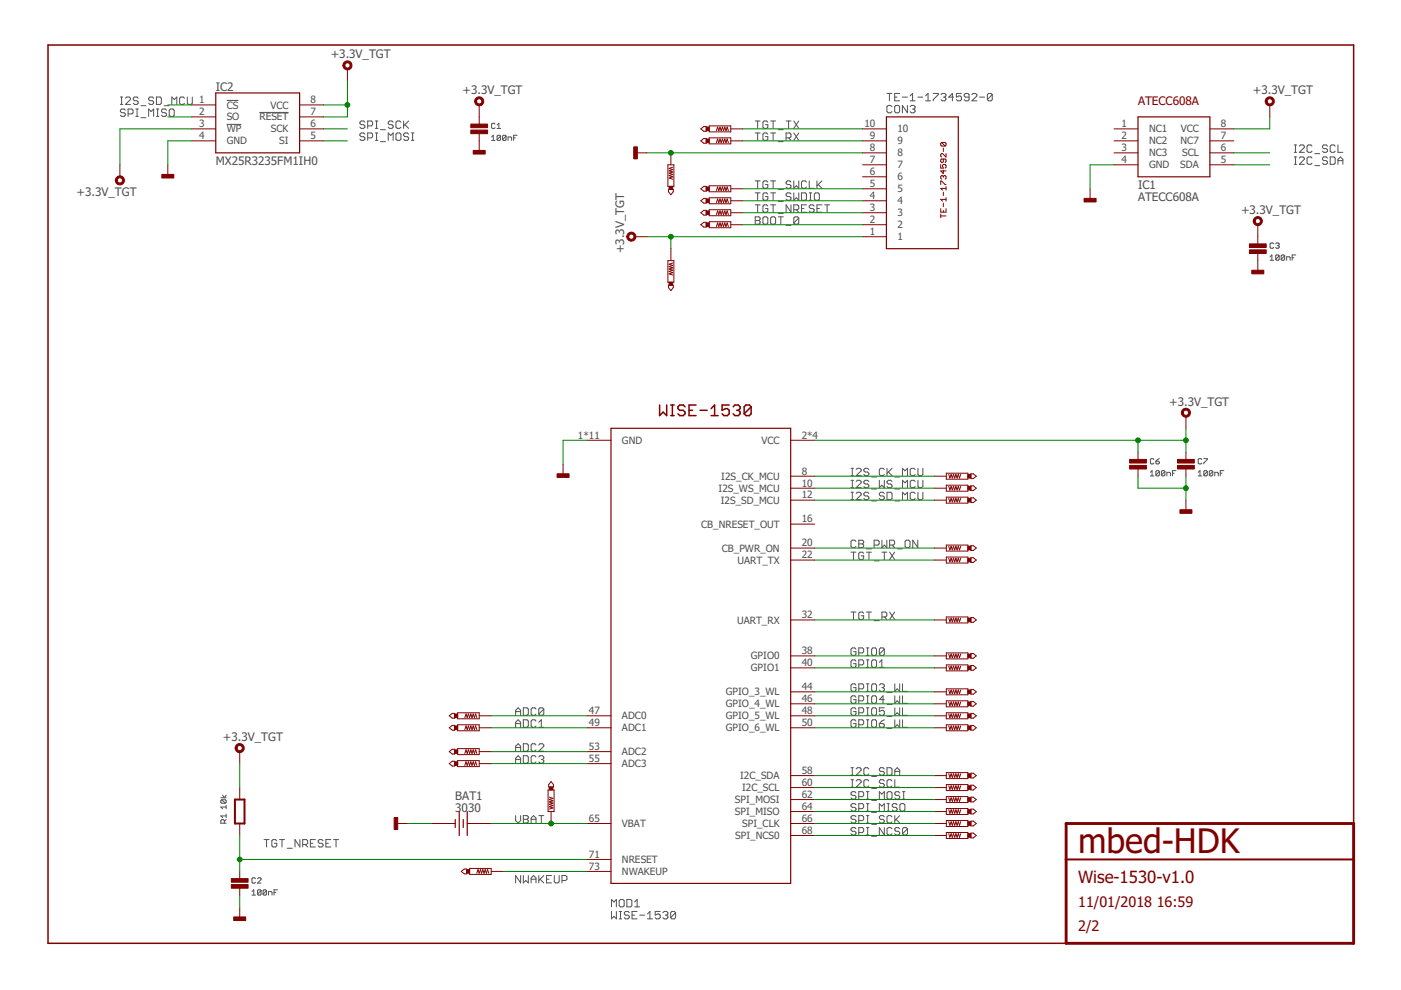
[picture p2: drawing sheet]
<svg xmlns="http://www.w3.org/2000/svg" width="297mm" height="210mm" viewBox="0 0 297 210" stroke-linecap="round" stroke-linejoin="round" font-family="sans-serif">
<g fill="none" stroke="#505050" stroke-width=".21">
<path d="M188 19.8h1.1M188.6 19.8v1.6M190.7 19.8h-1v1.6h1M197.9 19.8h1v.3l-1 1v.3M203.8 19.8h-1v.8l.8-.3 .2 .3v.5l-.2 .3h-.5l-.3-.3M25.5 22.1h.5M25.5 20.6h.5M25.8 20.6v1.5M26.6 23.4l-.3-.3h-.5l-.3 .3v.2l.3 .3h.5l.3 .3v.2l-.3 .3h-.5l-.3-.3M26.6 20.8l.3-.2h.5l.3 .2v.3l-1.1 1h1.1M27.2 24.2h.7l.3-.3v-.5l-.3-.3h-.7v1.6M28.8 23.1h.5"/>
<path d="M28.8 24.7h.5M29.1 23.1v1.6M29.3 20.8l-.3-.2h-.5l-.2 .2v.3l.2 .3h.5l.3 .2v.3l-.3 .2h-.5l-.2-.2M29.9 25h1M29.9 22.4h1M31.5 24.7v-1.6l.5 .5 .6-.5v1.6M32.6 20.8l-.3-.2h-.5l-.3 .2v.3l.3 .3h.5l.3 .2v.3l-.3 .2h-.5l-.3-.2M33.2 23.1h.5M33.2 24.7h.5M33.2 20.6h.8l.2 .2v1.1l-.2 .2h-.8zM33.4 23.1v1.6M34.8 22.4h1.1"/>
<path d="M35.3 23.4l-.3-.3h-.5l-.3 .3v.2l.3 .3h.5l.3 .3v.2l-.3 .3h-.5l-.3-.3M35.9 23.4l.3-.3h.5l.2 .3v1l-.2 .3h-.5l-.3-.3zM36.4 22.1v-1.5l.6 .5 .5-.5v1.5M39.1 20.8l-.2-.2h-.6l-.2 .2v1.1l.2 .2h.6l.2-.2M39.7 20.6v1.3l.3 .2h.5l.3-.2v-1.3M48.1 21.3h2.4M48.1 26.4h3.1M55 23.8h6.2M77.4 25.9l-.3-.2h-.5l-.3 .2v.3l.3 .2h.5l.3 .3v.3l-.3 .2h-.5l-.3-.2M77.4 28.4l-.3-.2h-.5l-.3 .2v.3l.3 .3h.5l.3 .2v.3l-.3 .3h-.5l-.3-.3M78 29.2h.7l.3-.2v-.6l-.3-.2h-.7v1.6M78 26.7h.7l.3-.3v-.5l-.3-.2h-.7v1.5"/>
<path d="M79.6 27.2h.5M79.6 28.2h.5M79.6 29.8h.5M79.6 25.7h.5M79.8 25.7v1.5M79.8 28.2v1.6M80.7 30h1M80.7 27.5h1M82.3 29.8v-1.6l.5 .5 .6-.5v1.6M83.4 25.9l-.3-.2h-.5l-.3 .2v.3l.3 .2h.5l.3 .3v.3l-.3 .2h-.5l-.3-.2M83.9 28.4l.3-.2h.5l.3 .2v1.1l-.3 .3h-.5l-.3-.3zM85 25.9l-.3-.2h-.5l-.3 .2v1.1l.3 .2h.5l.3-.2"/>
<path d="M85.6 25.7v1.5M85.9 26.4l.7 .8M86.6 28.4l-.2-.2h-.5l-.3 .2v.3l.3 .3h.5l.2 .2v.3l-.2 .3h-.5l-.3-.3M86.6 25.7l-1 1M87.2 28.2h.6M87.2 29.8h.6M87.5 28.2v1.6M104.2 29l.4-.3v1.1M104.2 29.8h.8M105 26.3l-.2-.2-.6 .2v.8l.2 .1 .6-.1M105.4 27.2h.7M105.4 26.5l.4-.4v1.1"/>
<path d="M106.1 28.9v.7l-.2 .2-.5-.2M106.1 28.9l-.2-.2-.5 .2v.7M106.1 28.9l-.7 .7M107.3 28.9v.7l-.2 .2h-.4l-.1-.2M107.3 28.9l-.2-.2h-.4l-.1 .2v.7M107.3 28.9l-.7 .7M107.7 29.8v-.8h.6l.2 .2v.6M108.9 29.2h.4M109.6 28.7h-.7v1.1M160.1 28.2h1.1M160.1 25.7h1.1M160.1 38.4h1.1"/>
<path d="M160.6 25.7v1.5M160.6 28.2v1.6M160.6 38.4v1.5M162.8 25.9l-.3-.2h-.5l-.2 .2v1.1l.2 .2h.5l.3-.2v-.6h-.5M162.8 28.4l-.3-.2h-.5l-.2 .2v1.1l.2 .3h.5l.3-.3v-.5h-.5M162.8 38.6l-.3-.2h-.5l-.2 .2v1.1l.2 .2h.5l.3-.2v-.6h-.5M163.4 28.2h1M163.4 25.7h1M163.4 38.4h1M163.9 25.7v1.5M163.9 28.2v1.6M163.9 38.4v1.5"/>
<path d="M165 30h1.1M165 27.5h1.1M166.7 29.2h.7l.3-.2v-.6l-.3-.2h-.7v1.6M166.7 25.7h1M167.2 29.2l.5 .6M167.2 25.7v1.5M167.7 38.6l-.3-.2h-.5l-.2 .2v.3l.2 .2h.5l.3 .3v.3l-.3 .2h-.5l-.2-.2M168.3 28.2l1.1 1.6M168.3 25.7l1.1 1.5M168.3 38.4v1.5l.5-.5 .6 .5v-1.5M169.4 28.2l-1.1 1.6M169.4 25.7l-1.1 1.5"/>
<path d="M171 38.6l-.3-.2h-.5l-.3 .2v1.1l.3 .2h.5l.3-.2M171.6 38.4v1.5h1M173.2 38.4v1.5M173.5 39.1l.8 .8M174.3 38.4l-1.1 1M189.1 22.6l-.3-.2h-.5l-.3 .2v1.1l.3 .2h.5l.3-.2M189.7 20.6h.5M189.9 22.4h.6l.2 .2v1.1l-.2 .2h-.6l-.2-.2v-1.1zM191.3 20.6h1.1M192.4 22.4v1.5l-1.1-1.5v1.5M193 22.6l.2-.2h.5l.3 .2v.3l-.3 .2M193 21.4h1"/>
<path d="M193 20.3l.5-.5v1.6M193.5 23.1h.2M193.7 23.1l.3 .3v.3l-.3 .2h-.5l-.2-.2M194.6 20.6h1M196.2 21.4h1.1M196.2 20.3l.6-.5v1.6M199.5 20.1l.3-.3h.5l.3 .3v.2l-.3 .3M200 20.6h.3M200.3 20.6l.3 .2v.3l-.3 .3h-.5l-.3-.3M202.2 20.6h-1.1l.8-.8v1.6M205.5 20.6h-.8l-.3-.3v-.2l.3-.3h.5l.3 .3v1l-.3 .3h-.5l-.3-.3M206.1 20.1l.2-.3h.5l.3 .3v.2l-1 1.1h1"/>
<path d="M207.7 20.6h1M210.4 20.1l-.3-.3h-.5l-.3 .3v1M210.4 20.1v1l-.3 .3h-.5l-.3-.3M210.4 20.1l-1.1 1M274.4 32.3h.5M274.4 30.7h.5M274.4 34.8h.5M274.4 33.3h.5M274.7 30.7v1.6M274.7 33.3v1.5M275.5 31l.2-.3h.6l.2 .3v.3l-1 1h1M275.5 33.5l.2-.2h.6l.2 .2v.3l-1 1h1"/>
<path d="M278.2 31l-.3-.3h-.5l-.3 .3v1l.3 .3h.5l.3-.3M278.2 33.5l-.3-.2h-.5l-.3 .2v1.1l.3 .2h.5l.3-.2M278.8 32.6h1M278.8 35.1h1M281.5 31l-.3-.3h-.6l-.2 .3v.3l.2 .2h.6l.3 .3v.2l-.3 .3h-.6l-.2-.3M281.5 33.5l-.3-.2h-.6l-.2 .2v.3l.2 .3h.6l.3 .2v.3l-.3 .2h-.6l-.2-.2M282 33.3h.8l.3 .2v1.1l-.3 .2h-.8zM283.1 31l-.3-.3h-.5l-.3 .3v1l.3 .3h.5l.3-.3M283.7 30.7v1.6h1M283.7 34.8v-1l.5-.5 .5 .5v1M283.7 34.1h1M160.1 40.9h1.1"/>
<path d="M160.1 43.4h1.1M160.1 46h.8l.3 .2v.3l-.3 .3 .3 .2v.3l-.3 .2h-.8zM160.1 46.8h.8M160.6 40.9v1.6M160.6 43.4v1.6M162 46h.5l.3 .2v1.1l-.3 .2h-.5l-.2-.2v-1.1zM162.8 41.1l-.3-.2h-.5l-.2 .2v1.1l.2 .3h.5l.3-.3v-.5h-.5M162.8 43.7l-.3-.3h-.5l-.2 .3v1l.2 .3h.5l.3-.3v-.5h-.5M163.4 40.9h1M163.4 43.4h1M163.4 46.2l.3-.2h.5l.2 .2v1.1l-.2 .2h-.5l-.3-.2zM163.9 40.9v1.6"/>
<path d="M163.9 43.4v1.6M165 40.2h1.1M165 42.7h1.1M165 45.3h1.1M165 46h1.1M165.5 46v1.5M166.7 47.8h1M167.7 41.1l-.3-.2h-.5l-.2 .2v.3l.2 .3h.5l.3 .2v.3l-.3 .3h-.5l-.2-.3M167.7 43.4v1.6l-1-1.6v1.6M168.3 40.9v1.6l.5-.6 .6 .6v-1.6M168.3 44.5h.8l.3-.3v-.5l-.3-.3h-.8v1.6M168.8 44.5l.6 .5"/>
<path d="M169.4 46.2l-.3-.2h-.5l-.3 .2v1.1M169.4 46.2v1.1l-.3 .2h-.5l-.3-.2M169.4 46.2l-1.1 1.1M169.9 40.9h.8l.3 .2v1.1l-.3 .3h-.8zM169.9 44.2h.6M171 43.4h-1.1v1.6h1.1M171.6 40.9h.5M171.6 42.5h.5M171.8 40.9v1.6M172.6 43.7l-.2-.3h-.6l-.2 .3v.2l.2 .3h.6l.2 .3v.2l-.2 .3h-.6l-.2-.3M172.7 41.1l.2-.2h.6l.2 .2v1.1l-.2 .3h-.6l-.2-.3zM173.2 44.2h.5"/>
<path d="M174.3 43.4h-1.1v1.6h1.1M174.8 43.4h1.1M175.4 43.4v1.6M269.3 54.4l.4-.3v1.1M269.3 55.2h.7M270 51.7l-.1-.2h-.4l-.2 .2v.8l.2 .1h.4l.1-.1M270.5 51.7l.1-.2h.4l.2 .2-.2 .4M270.8 52.1h.2M271 52.1l.2 .2-.2 .3h-.4l-.1-.1M271.2 54.3v.7l-.2 .2h-.4l-.1-.2M271.2 54.3l-.2-.2h-.4l-.1 .2v.7M271.2 54.3l-.7 .7"/>
<path d="M272.4 54.3v.7l-.2 .2h-.4l-.2-.2M272.4 54.3l-.2-.2h-.4l-.2 .2v.7M272.4 54.3l-.8 .7M272.8 55.2v-.8h.5l.2 .2v.6M274 54.6h.3M274.7 54.1h-.7v1.1M180.4 99.3h.6M180.7 99.3v1.6M181.5 99.5l.3-.2h.5l.3 .2v.3l-1.1 1.1h1.1M184.2 99.5l-.3-.2h-.5l-.2 .2v.3l.2 .3h.5l.3 .3v.2l-.3 .3h-.5l-.2-.3M187.5 99.5l-.3-.2h-.5l-.3 .2v1.1l.3 .3h.5l.3-.3M188.1 99.3v1.6"/>
<path d="M189.1 99.3l-1 1.1M194 99.5l-.2-.2h-.5l-.3 .2v1.1l.3 .3h.5l.2-.3M194.6 99.3v1.3l.3 .3h.5l.3-.3v-1.3M244.6 97.4l-.1-.2h-.4l-.2 .2v.8l.2 .2h.4l.1-.2M245.1 97.8h.5l.2 .4-.2 .2h-.3l-.2-.2zM245.8 100v.7l-.2 .2h-.3l-.2-.2M245.8 100l-.2-.2h-.3l-.2 .2v.7M245.8 100l-.7 .7M245.8 97.2l-.7 .6M247 100v.7l-.2 .2h-.4l-.2-.2M247 100l-.2-.2h-.4l-.2 .2v.7M247 100l-.8 .7"/>
<path d="M249.3 99.8h-.7v1.1M254.8 97.4l-.2-.2h-.4l-.2 .2v.8l.2 .2h.4l.2-.2M255.2 97.2h.8l-.8 1.2M256 100v.7l-.2 .2h-.4l-.2-.2M256 100l-.2-.2h-.4l-.2 .2v.7M256 100l-.8 .7M257.1 100v.7l-.2 .2h-.3l-.2-.2M257.1 100l-.2-.2h-.3l-.2 .2v.7M257.1 100l-.7 .7M259.5 99.8h-.8v1.1M180.4 117.1h1.1M180.4 105.9h.6"/>
<path d="M180.4 104.4h.6M180.4 103.4h.6M180.4 101.8h.6M180.4 100.9h.6M180.7 101.8v1.6M180.7 104.4v1.5M181 117.1v1.5M181.5 114.8l-.3-.3h-.5l-.3 .3v1l.3 .3h.5l.3-.3M181.5 102.1l.3-.3h.5l.3 .3v.3l-1.1 1h1.1M181.5 104.6l.3-.2h.5l.3 .2v.3l-1.1 1h1.1M182.1 114.5h.8l.2 .3v.3l-.2 .2 .2 .3v.2l-.2 .3h-.8zM182.1 115.3h.8"/>
<path d="M183.1 117.3l-.2-.2h-.6l-.2 .2v1.1l.2 .2h.6l.2-.2v-.5h-.5M183.7 117.1h1.1M183.7 116.4h1.1M184.2 102.1l-.3-.3h-.5l-.2 .3v.3l.2 .2h.5l.3 .3v.2l-.3 .3h-.5l-.2-.3M184.2 104.6l-.3-.2h-.5l-.2 .2v.3l.2 .3h.5l.3 .2v.3l-.3 .2h-.5l-.2-.2M184.2 117.1v1.5M184.8 106.2h1M184.8 103.7h1M184.8 101.1h1M185.3 115.6h.8l.3-.3v-.5l-.3-.3h-.8v1.6M185.3 118.9h1.1M186.4 101.8v1.6l.6-.5 .5 .5v-1.6"/>
<path d="M187 114.5v1.6l.5-.5 .5 .5v-1.6M187 117.1h1M187.5 104.6l-.3-.2h-.5l-.3 .2v.3l.3 .3h.5l.3 .2v.3l-.3 .2h-.5l-.3-.2M187.5 117.1v1.5M188.1 104.4h.7l.3 .2v1.1l-.3 .2h-.7zM188.3 100.1l.8 .8M188.6 115.6h.8l.3-.3v-.5l-.3-.3h-.8v1.6M188.6 117.1l1.1 1.5M189.1 102.1l-.3-.3h-.5l-.2 .3v.3l.2 .2h.5l.3 .3v.2l-.3 .3h-.5l-.2-.3M189.1 115.6l.6 .5M189.7 117.1l-1.1 1.5M189.7 106.2h1.1"/>
<path d="M189.7 103.7h1.1M189.7 101.1h1.1M190.2 116.4h1.1M191.3 100.9v-1.6l.6 .5 .5-.5v1.6M191.3 103.4v-1.6l.6 .6 .5-.6v1.6M191.3 105.9v-1.5l.6 .5 .5-.5v1.5M192.2 114.5h.5l.2 .3v1l-.2 .3h-.5l-.3-.3v-1zM194 104.6l-.2-.2h-.5l-.3 .2v1.1l.3 .2h.5l.2-.2M194 102.1l-.2-.3h-.5l-.3 .3v1l.3 .3h.5l.2-.3M194.6 114.5v1.6l-1.1-1.6v1.6M194.6 104.4v1.3l.3 .2h.5l.3-.2v-1.3M194.6 101.8v1.3l.3 .3h.5l.3-.3v-1.3"/>
<path d="M243.9 100.1l.4-.3v1.1M243.9 100.9h.7M247.4 100.9v-.8h.6l.2 .2v.6M248.6 100.3h.3M254 100.9h.8M254 100.1l.4-.3v1.1M257.6 100.9v-.8h.5l.2 .2v.6M258.7 100.3h.4M180.4 129.8h1.1M181 129.8v1.5M181.5 137.6l-.3-.2h-.5l-.3 .2v1.1l.3 .3h.5l.3-.3v-.5h-.5M182.1 138.4h.8l.2-.2v-.6l-.2-.2h-.8v1.6"/>
<path d="M183.1 130l-.2-.2h-.6l-.2 .2v1.1l.2 .2h.6l.2-.2v-.5h-.5M183.7 129.8h1.1M183.7 137.4h.5M183.7 139h.5M183.7 139.9h.5M184 137.4v1.6M184 139.9v1.6M184.2 129.8v1.5M185.1 139.9h.5l.2 .3v1l-.2 .3h-.5l-.3-.3v-1zM185.1 137.4h.5l.2 .2v1.1l-.2 .3h-.5l-.3-.3v-1.1zM185.3 131.6h1.1M187 130.8h.8l.2-.2v-.6l-.2-.2h-.8v1.5"/>
<path d="M187.5 137.6l-.3-.2h-.5l-.3 .2v1.1M187.5 137.6v1.1l-.3 .3h-.5l-.3-.3M187.5 130.8l.5 .5M187.5 137.6l-1.1 1.1M188.6 129.8l1.1 1.5M189.7 129.8l-1.1 1.5M109.3 151.7v-1.1l.6-.5 .5 .5v1.1M109.3 154.2v-1.1l.6-.5 .5 .5v1.1M109.3 159.3v-1.1l.6-.5 .5 .5v1.1M109.3 150.9h1.1M109.3 153.4h1.1M109.3 158.5h1.1"/>
<path d="M111 150.1h.7l.3 .2v1.1l-.3 .3h-.7zM111 152.6h.7l.3 .3v1l-.3 .3h-.7zM111 157.7h.7l.3 .3v1l-.3 .3h-.7zM113.6 150.3l-.2-.2h-.5l-.3 .2v1.1l.3 .3h.5l.2-.3M113.6 152.9l-.2-.3h-.5l-.3 .3v1l.3 .3h.5l.2-.3M113.6 158l-.2-.3h-.5l-.3 .3v1l.3 .3h.5l.2-.3M114.2 158l.3-.3h.5l.3 .3v.2l-1.1 1.1h1.1M114.2 154.2h1.1M114.2 153.1l.6-.5v1.6M115.3 150.3v1.1l-.3 .3h-.5l-.3-.3M115.3 150.3l-.3-.2h-.5l-.3 .2v1.1M115.3 150.3l-1.1 1.1"/>
<path d="M181.5 150.3l-.3-.2h-.5l-.3 .2v1.1l.3 .3h.5l.3-.3v-.5h-.5M181.5 152.9l-.3-.3h-.5l-.3 .3v1l.3 .3h.5l.3-.3v-.5h-.5M181.5 140.2l-.3-.3h-.5l-.3 .3v1l.3 .3h.5l.3-.3v-.5h-.5M181.5 145.3l-.3-.3h-.5l-.3 .3v1l.3 .3h.5l.3-.3v-.5h-.5M181.5 147.8l-.3-.3h-.5l-.3 .3v1l.3 .3h.5l.3-.3v-.5h-.5M182.1 141h.8l.2-.3v-.5l-.2-.3h-.8v1.6M182.1 146h.8l.2-.2v-.5l-.2-.3h-.8v1.6M182.1 148.6h.8l.2-.3v-.5l-.2-.3h-.8v1.6M182.1 151.1h.8l.2-.2v-.6l-.2-.2h-.8v1.6M182.1 153.7h.8l.2-.3v-.5l-.2-.3h-.8v1.6M183.7 151.7h.5M183.7 150.1h.5"/>
<path d="M183.7 154.2h.5M183.7 152.6h.5M183.7 141.5h.5M183.7 145h.5M183.7 146.6h.5M183.7 147.5h.5M183.7 149.1h.5M184 145v1.6M184 147.5v1.6M184 150.1v1.6M184 152.6v1.6M185.1 150.1h.5l.2 .2v1.1l-.2 .3h-.5l-.3-.3v-1.1z"/>
<path d="M185.1 152.6h.5l.2 .3v1l-.2 .3h-.5l-.3-.3v-1zM185.1 145h.5l.2 .3v1l-.2 .3h-.5l-.3-.3v-1zM185.1 147.5h.5l.2 .3v1l-.2 .3h-.5l-.3-.3v-1zM186.4 153.4h.8l.3 .3v.2l-.3 .3h-.5l-.3-.3zM186.4 145.3l.3-.3h.5l.3 .3v.2l-.3 .3M186.4 141.5h1.1M186.4 140.4l.6-.5v1.6M187 145.8h.2M187.2 145.8l.3 .2v.3l-.3 .3h-.5l-.3-.3M187.5 150.1h-1.1v.8l.6-.3h.2l.3 .3v.5l-.3 .3h-.5l-.3-.3M187.5 148.3h-1.1l.8-.8v1.6M187.5 152.6l-1.1 .8"/>
<path d="M188.1 146.8h1M188.1 149.4h1M188.1 151.9h1M188.1 154.5h1M189.7 145v1.6l.5-.6 .6 .6v-1.6M189.7 147.5v1.6l.5-.5 .6 .5v-1.6M189.7 150.1v1.6l.5-.6 .6 .6v-1.6M189.7 152.6v1.6l.5-.5 .6 .5v-1.6M191.3 145v1.6h1.1M191.3 147.5v1.6h1.1M191.3 150.1v1.6h1.1M191.3 152.6v1.6h1.1"/>
<path d="M46.8 169.1h1.1M47 169.6h.8l.1 .2v.3l-.1 .2M47 169.6l-.2 .2v.3l.2 .2h.8M47 169.6l.8 .7M47.2 168.6l.4 .5 .3-.5M47.6 174.5v-.5l-.2-.2h-.4l-.2 .2v.5h1.1M47.9 171.1h-1.1l.4 .4M47.9 170.8v.7M47.9 172.6v.8M47.9 173.8l-.3 .4M47.9 173h-1.1l.4 .4M56 178h1"/>
<path d="M56.5 178v1.6M58.7 178.3l-.3-.3h-.5l-.3 .3v1l.3 .3h.5l.3-.3v-.5h-.5M59.3 178h1M59.8 178v1.6M60.9 179.9h1.1M63.6 178v1.6l-1.1-1.6v1.6M64.2 179.1h.8l.2-.3v-.5l-.2-.3h-.8v1.6M64.7 179.1l.5 .5M65.8 178.8h.5M66.9 178h-1.1v1.6h1.1M68.5 178.3l-.3-.3h-.5l-.2 .3v.2l.2 .3h.5l.3 .3v.2l-.3 .3h-.5l-.2-.3M69.1 178.8h.5"/>
<path d="M70.1 178h-1v1.6h1M70.7 178h1.1M71.2 178v1.6M109.3 161.8v-1l.6-.6 .5 .6v1M109.3 172.9v1.1l.6 .5 .5-.5v-1.1M109.3 161h1.1M111 160.2h.7l.3 .3v1l-.3 .3h-.7zM111 172.9h.7l.3 .3v.3l-.3 .2 .3 .3v.2l-.3 .3h-.7zM111 173.7h.7M112.6 174.5v-1l.5-.6 .5 .6v1M112.6 173.7h1M113.6 160.5l-.2-.3h-.5l-.3 .3v1l.3 .3h.5l.2-.3"/>
<path d="M114.2 160.5l.3-.3h.5l.3 .3v.3l-.3 .2M114.2 172.9h1.1M114.8 172.9v1.6M114.8 161h.2M115 161l.3 .3v.2l-.3 .3h-.5l-.3-.3M180.4 166.9h.6M180.4 165.3h.6M180.4 164.4h.6M180.4 162.8h.6M180.7 162.8v1.6M180.7 165.3v1.6M181.5 173.2l-.3-.3h-.5l-.3 .3v.3l.3 .2h.5l.3 .3v.2l-.3 .3h-.5l-.3-.3"/>
<path d="M181.5 175.7l-.3-.2h-.5l-.3 .2v.3l.3 .3h.5l.3 .2v.3l-.3 .2h-.5l-.3-.2M181.5 168.1l-.3-.2h-.5l-.3 .2v.3l.3 .2h.5l.3 .3v.3l-.3 .2h-.5l-.3-.2M181.5 170.6l-.3-.2h-.5l-.3 .2v.3l.3 .3h.5l.3 .2v.3l-.3 .3h-.5l-.3-.3M181.5 165.6l.3-.3h.5l.3 .3v.2l-1.1 1.1h1.1M181.5 163l.3-.2h.5l.3 .2v.3l-1.1 1.1h1.1M182.1 168.9h.8l.2-.3v-.5l-.2-.2h-.8v1.5M182.1 171.4h.8l.2-.2v-.6l-.2-.2h-.8v1.6M182.1 174h.8l.2-.3v-.5l-.2-.3h-.8v1.6M182.1 176.5h.8l.2-.2v-.6l-.2-.2h-.8v1.5M183.7 172.9h.5M183.7 174.5h.5M183.7 175.5h.5"/>
<path d="M183.7 177h.5M183.7 170.4h.5M183.7 172h.5M183.7 167.9h.5M183.7 169.4h.5M184 167.9v1.5M184 170.4v1.6M184 172.9v1.6M184 175.5v1.5M184.2 163l-.3-.2h-.5l-.2 .2v1.1l.2 .3h.5l.3-.3M184.2 165.6l-.3-.3h-.5l-.2 .3v1l.2 .3h.5l.3-.3M184.8 167.2h1"/>
<path d="M184.8 164.6h1M184.8 177.3h1M184.8 174.8h1M184.8 172.2h1M184.8 169.7h1M186.4 172v-1.6l.6 .5 .5-.5v1.6M186.4 169.4v-1.5l.6 .5 .5-.5v1.5M187.5 165.6l-.3-.3h-.5l-.3 .3v.2l.3 .3h.5l.3 .3v.2l-.3 .3h-.5l-.3-.3M187.5 163l-.3-.2h-.5l-.3 .2v.3l.3 .3h.5l.3 .2v.3l-.3 .3h-.5l-.3-.3M187.5 173.2l-.3-.3h-.5l-.3 .3v.3l.3 .2h.5l.3 .3v.2l-.3 .3h-.5l-.3-.3M187.5 175.5v1.5l-1.1-1.5v1.5M188.1 162.8h.7l.3 .2v1.1l-.3 .3h-.7z"/>
<path d="M188.1 170.4h.5M188.1 172h.5M188.3 167.9h.5l.3 .2v1.1l-.3 .2h-.5l-.2-.2v-1.1zM188.3 170.4v1.6M189.1 165.6l-.3-.3h-.5l-.2 .3v1l.2 .3h.5l.3-.3M189.1 173.2l-.3-.3h-.5l-.2 .3v1l.2 .3h.5l.3-.3M189.1 175.7l-.3-.2h-.5l-.2 .2v1.1l.2 .2h.5l.3-.2M189.7 164.4v-1.1l.5-.5 .6 .5v1.1M189.7 165.3v1.6h1.1M189.7 172.9v1.6M189.7 163.6h1.1M190 173.7l.8 .8"/>
<path d="M190.2 170.6l-.3-.2h-.5l-.2 .2v.3l.2 .3h.5l.3 .2v.3l-.3 .3h-.5l-.2-.3M190.8 168.1l-.3-.2h-.5l-.3 .2v.3l.3 .2h.5l.3 .3v.3l-.3 .2h-.5l-.3-.2M190.8 175.7l-.3-.2h-.5l-.3 .2v.3l.3 .3h.5l.3 .2v.3l-.3 .2h-.5l-.3-.2M190.8 172.9l-1.1 1.1M190.8 170.6l.3-.2h.5l.3 .2v1.1l-.3 .3h-.5l-.3-.3zM191.3 167.9h.6M191.3 169.4h.6M191.6 167.9v1.5M192.4 175.7l-.3-.2h-.5l-.3 .2v1.1M192.4 175.7v1.1l-.3 .2h-.5l-.3-.2M192.4 175.7l-1.1 1.1M53.4 189l.4-.3v1.1"/>
<path d="M53.4 189.8h.8M54.2 186.3l-.2-.2h-.4l-.2 .2v.7l.2 .2h.4l.2-.2M54.6 186.3l.2-.2h.4l.2 .2v.2l-.8 .7h.8M55.4 188.8v.8l-.2 .2h-.4l-.2-.2M55.4 188.8l-.2-.1h-.4l-.2 .1v.8M55.4 188.8l-.8 .8M56.5 188.8v.8l-.2 .2h-.3l-.2-.2M56.5 188.8l-.2-.1-.5 .1v.8M56.5 188.8l-.7 .8M56.9 189.8v-.8h.6l.2 .2v.6M58.1 189.2h.4M58.8 188.7h-.7v1.1"/>
<path d="M110.4 185.6v1.6l-1.1-1.6v1.6M111 185.6v1.6l.5-.5 .5 .5v-1.6M112.6 187.2v-1l.5-.6 .5 .6v1M112.6 186.4h1M114.2 185.6v1.6M114.5 186.4l.8 .8M115.3 185.6l-1.1 1.1M115.9 186.4h.5M116.9 185.6h-1v1.6h1M117.5 185.6v1.3l.3 .3h.5l.3-.3v-1.3M119.1 186.7h.8l.3-.3v-.5l-.3-.3h-.8v1.6M129.6 192.3v-1.6l.6 .5 .5-.5v1.6"/>
<path d="M129.6 193.3v1.5l.6-.5 .5 .5v-1.5M131.3 194.8h.5M131.3 193.3h.5M131.3 191l.3-.3h.5l.2 .3v1l-.2 .3h-.5l-.3-.3zM131.6 193.3v1.5M132.9 190.7h.8l.3 .3v1l-.3 .3h-.8zM133.4 193.5l-.2-.2h-.6l-.2 .2v.3l.2 .2h.6l.2 .3v.3l-.2 .2h-.6l-.2-.2M134 194h.5M134.6 192.3h1M134.6 191.2l.5-.5v1.6M135.1 193.3h-1.1v1.5h1.1M135.6 194h1.1"/>
<path d="M137.3 194.8h1M137.3 193.8l.5-.5v1.5M140 193.3h-1.1v.7l.5-.2h.3l.3 .2v.6l-.3 .2h-.5l-.3-.2M140.5 193.5l.3-.2h.6l.2 .2v.3l-.2 .2M141.1 194h.3M141.4 194l.2 .3v.3l-.2 .2h-.6l-.3-.2M143.2 193.5v1.1l-.2 .2h-.5l-.3-.2M143.2 193.5l-.2-.2h-.5l-.3 .2v1.1M143.2 193.5l-1 1.1"/>
</g>
<g fill="none" stroke="#800000" stroke-width=".32">
<path d="M139.8 85.9v2.2l.8-.7 .8 .7v-2.2M142.2 88.1h.7M142.2 85.9h.7M142.6 85.9v2.2M145.2 86.3l-.3-.4h-.8l-.4 .4v.3l.4 .4h.8l.3 .4v.3l-.3 .4h-.8l-.4-.4M146.1 87h.7M147.6 85.9h-1.5v2.2h1.5M148.4 87h1.5M150.8 88.1h1.5M150.8 86.6l.7-.7v2.2M154.6 85.9h-1.5v1.1l.7-.4h.4l.4 .4v.7l-.4 .4h-.7l-.4-.4M155.4 86.3l.4-.4h.7l.4 .4v.3l-.4 .4"/>
<path d="M156.2 87h.3M156.5 87l.4 .4v.3l-.4 .4h-.7l-.4-.4M159.3 86.3v1.4l-.4 .4h-.7l-.4-.4M159.3 86.3l-.4-.4h-.7l-.4 .4v1.4M159.3 86.3l-1.5 1.4M287 174.6v-165.1h-276.8v190.5h215.8"/>
</g>
<path d="M226 174.6h61v25.4h-61z" fill="none" stroke="#800000" stroke-width=".61"/>
<path d="M49.8 169.5h2v5.1h-2zM226 182.2h61" fill="none" stroke="#800000" stroke-width=".42"/>
<g fill="none" stroke="#800000" stroke-width=".21">
<path d="M73.7 14.6v2.6M25.4 34.9v2.6M35.6 34.9v2.6M40.7 27.3h5M40.7 29.9h5M40.7 24.8h5M40.7 22.2h5M63.5 27.3h5.1M63.5 29.9h5.1M63.5 24.8h5.1M63.5 22.2h5.1M101.6 22.2v4.1"/>
<path d="M101.6 28.3v4.1M134.6 32.4h2.6M141.6 34.9h1.3v4.6h-1.3zM142.2 32.4v2.5M142.6 35.5l-.7 .2 .7 .3-.7 .2 .7 .3-.7 .2 .7 .3-.7 .2 .7 .3-.7 .2 .7 .3M148.6 27.3l.6-.5h.5v1h-.5zM148.6 29.9l.6-.5h.5v1h-.5zM150.4 26.7h4.5v1.3h-4.5zM150.4 29.2h4.5v1.3h-4.5zM150.4 39.4h4.5v1.3h-4.5zM151.9 30.2l.2-.7 .3 .7 .3-.7 .2 .7 .3-.7 .2 .7 .3-.7 .2 .7 .3-.7 .2 .7M151.9 27.7l.2-.8 .3 .8 .3-.8 .2 .8 .3-.8 .2 .8 .3-.8 .2 .8 .3-.8 .2 .8"/>
<path d="M154.9 27.3h2.6M154.9 29.9h2.6M182.9 27.3h5M182.9 34.9h5M182.9 32.4h5M182.9 29.9h5M182.9 37.5h5M199.5 34.9v.7h.5l-.2-.5 .2-.2h.4l.2 .2v.4l-.2 .1M199.5 39.1v-.7l1.1 .7M199.6 30.2l-.1 .2v.4l.1 .2h.8M199.6 30.2h.8l.2 .2v.4l-.2 .2M199.6 30.2l.8 .8"/>
<path d="M200 33.7v.6l-.2 .2-.3-.2v-.4l.1-.2h.8l.2 .2v.4l-.2 .2M200 37.4l-.2-.2-.3 .2v.4l.1 .2M200 37.4l.2-.2 .4 .2v.4l-.2 .2M200 31.4v.7M200 36.1v.7l-.5-.6h1.1M200 37.4v.2M200.6 32.6v.7l-.8-.7h-.2l-.1 .1v.4l.1 .2M200.6 39.6v.7M200.6 39.9h-1.1l.3 .4M236.2 27.3h5.1M236.2 34.9h5.1M236.2 32.4h5.1"/>
<path d="M236.2 29.9h5.1M256.5 27.3h5.1M256.5 34.9h5.1M256.5 32.4h5.1M256.5 29.9h5.1M269.2 22.2v2.6M134.6 50.2h2.6M141.6 55.3h1.3v4.5h-1.3zM141.7 40.2h1v.5l-.5 .6-.5-.6zM142.2 52.7v2.6M142.6 55.8l-.7 .2 .7 .3-.7 .2 .7 .3-.7 .2 .7 .3-.7 .3 .7 .2-.7 .3 .7 .2M148.6 40l.6-.5h.5v1h-.5z"/>
<path d="M148.6 42.6l.6-.5h.5v1h-.5zM148.6 45.1l.6-.5h.5v1h-.5zM148.6 47.6l.6-.5h.5v1.1h-.5zM150.4 41.9h4.5v1.3h-4.5zM150.4 44.5h4.5v1.2h-4.5zM150.4 47h4.5v1.3h-4.5zM151.9 40.4l.2-.8 .3 .8 .3-.8 .2 .8 .3-.8 .2 .8 .3-.8 .2 .8 .3-.8 .2 .8M151.9 42.9l.2-.7 .3 .7 .3-.7 .2 .7 .3-.7 .2 .7 .3-.7 .2 .7 .3-.7 .2 .7M151.9 45.5l.2-.8 .3 .8 .3-.8 .2 .8 .3-.8 .2 .8 .3-.8 .2 .8 .3-.8 .2 .8M151.9 48l.2-.7 .3 .7 .3-.7 .2 .7 .3-.7 .2 .7 .3-.7 .2 .7 .3-.7 .2 .7M154.9 47.6h2.6M154.9 45.1h2.6"/>
<path d="M154.9 42.6h2.6M154.9 40h2.6M182.9 50.2h5M182.9 47.6h5M182.9 45.1h5M182.9 42.6h5M182.9 40h5M199.5 45.8h1.1M199.5 44.2v.8h1.1v-.8M199.5 45.4v.8M200 40.7v.8M200 43.1v.7"/>
<path d="M200 44.6v.4M200.6 41.9v.8M200.6 42.3h-1.1l.3 .4M231.1 40v2.6M266.7 47.6v4.1M266.7 53.7v4.1M141.7 60.5h1v.5l-.5 .6-.5-.6zM119.4 98.4v2.6M124.5 93.3h5M167.6 93.3h5.1M241.3 95.9v1.5M241.3 99.4v1.6"/>
<path d="M251.4 88.3v2.5M251.4 95.9v1.5M251.4 99.4v1.6M167.6 101h5.1M167.6 103.5h5.1M167.6 106h5.1M167.6 111.1h5.1M167.6 116.2h5.1M167.6 118.7h5.1M198.1 101h2.5M198.1 103.5h2.5M198.1 106h2.5"/>
<path d="M198.1 116.2h2.5M198.1 118.7h2.5M200.6 100.3h4.6v1.3h-4.6zM200.6 102.9h4.6v1.2h-4.6zM200.6 105.4h4.6v1.3h-4.6zM200.6 115.6h4.6v1.2h-4.6zM200.6 118.1h4.6v1.3h-4.6zM201.1 100.6l.3 .7 .3-.7 .2 .7 .3-.7 .2 .7 .3-.7 .2 .7 .3-.7 .2 .7 .3-.7M201.1 103.1l.3 .8 .3-.8 .2 .8 .3-.8 .2 .8 .3-.8 .2 .8 .3-.8 .2 .8 .3-.8M201.1 105.7l.3 .7 .3-.7 .2 .7 .3-.7 .2 .7 .3-.7 .2 .7 .3-.7 .2 .7 .3-.7M201.1 115.8l.3 .8 .3-.8 .2 .8 .3-.8 .2 .8 .3-.8 .2 .8 .3-.8 .2 .8 .3-.8M201.1 118.4l.3 .7 .3-.7 .2 .7 .3-.7 .2 .7 .3-.7 .2 .7 .3-.7 .2 .7 .3-.7"/>
<path d="M205.8 100.5h.6l.6 .5-.6 .5h-.6zM205.8 103h.6l.6 .5-.6 .5h-.6zM205.8 105.5h.6l.6 .5-.6 .6h-.6zM205.8 115.7h.6l.6 .5-.6 .5h-.6zM205.8 118.2h.6l.6 .5-.6 .6h-.6zM251.4 106v2.6M167.6 131.4h5.1M167.6 139.1h5.1M198.1 131.4h2.5M198.1 139.1h2.5M200.6 130.8h4.6v1.3h-4.6zM200.6 138.4h4.6v1.3h-4.6z"/>
<path d="M201.1 138.7l.3 .7 .3-.7 .2 .7 .3-.7 .2 .7 .3-.7 .2 .7 .3-.7 .2 .7 .3-.7M201.1 131.1l.3 .7 .3-.7 .2 .7 .3-.7 .2 .7 .3-.7 .2 .7 .3-.7 .2 .7 .3-.7M205.8 130.9h.6l.6 .5-.6 .6h-.6zM205.8 138.6h.6l.6 .5-.6 .5h-.6zM50.8 159.4v2.5M95.2 154.3l.7-.5h.5v1h-.5zM95.2 151.8l.7-.5h.5v1h-.5zM95.2 159.4l.7-.5h.5v1h-.5zM97 151.1h4.6v1.3h-4.6zM97 153.7h4.6v1.2h-4.6zM97 158.7h4.6v1.3h-4.6zM98.6 152.1l.2-.7 .3 .7 .2-.7 .3 .7 .2-.7 .3 .7 .2-.7 .3 .7 .2-.7 .3 .7"/>
<path d="M98.6 154.7l.2-.8 .3 .8 .2-.8 .3 .8 .2-.8 .3 .8 .2-.8 .3 .8 .2-.8 .3 .8M98.6 159.7l.2-.7 .3 .7 .2-.7 .3 .7 .2-.7 .3 .7 .2-.7 .3 .7 .2-.7 .3 .7M101.6 151.8h2.5M101.6 154.3h2.5M101.6 159.4h2.5M124.5 151.8h5M124.5 154.3h5M124.5 159.4h5M167.6 141.6h5.1M167.6 146.7h5.1M167.6 149.2h5.1M167.6 151.8h5.1"/>
<path d="M167.6 154.3h5.1M198.1 141.6h2.5M198.1 146.7h2.5M198.1 149.2h2.5M198.1 151.8h2.5M198.1 154.3h2.5M200.6 141h4.6v1.2h-4.6zM200.6 146h4.6v1.3h-4.6zM200.6 148.6h4.6v1.3h-4.6zM200.6 151.1h4.6v1.3h-4.6zM200.6 153.7h4.6v1.2h-4.6zM201.1 153.9l.3 .8 .3-.8 .2 .8 .3-.8 .2 .8 .3-.8 .2 .8 .3-.8 .2 .8 .3-.8"/>
<path d="M201.1 151.4l.3 .7 .3-.7 .2 .7 .3-.7 .2 .7 .3-.7 .2 .7 .3-.7 .2 .7 .3-.7M201.1 148.8l.3 .8 .3-.8 .2 .8 .3-.8 .2 .8 .3-.8 .2 .8 .3-.8 .2 .8 .3-.8M201.1 146.3l.3 .8 .3-.8 .2 .8 .3-.8 .2 .8 .3-.8 .2 .8 .3-.8 .2 .8 .3-.8M201.1 141.2l.3 .8 .3-.8 .2 .8 .3-.8 .2 .8 .3-.8 .2 .8 .3-.8 .2 .8 .3-.8M205.8 141.1h.6l.6 .5-.6 .5h-.6zM205.8 146.2h.6l.6 .5-.6 .5h-.6zM205.8 148.7h.6l.6 .5-.6 .5h-.6zM205.8 151.3h.6l.6 .5-.6 .5h-.6zM205.8 153.8h.6l.6 .5-.6 .5h-.6zM50.8 167v2.5M50.8 174.6v2.5M83.8 174.6h2.6"/>
<path d="M91.4 174.6h5.1M95.2 161.9l.7-.5h.5v1h-.5zM97 161.3h4.6v1.2h-4.6zM98.6 162.3l.2-.8 .3 .8 .2-.8 .3 .8 .2-.8 .3 .8 .2-.8 .3 .8 .2-.8 .3 .8M99.1 174.6h5M101.6 161.9h2.5M116.2 167.5h1.3v4.6h-1.3zM116.5 169l.7 .3-.7 .2 .7 .3-.7 .2 .7 .3-.7 .2 .7 .3-.7 .2 .7 .3-.7 .3M116.8 165.7l.5 .6v.6h-1v-.6zM116.8 172.1v2.5M124.5 161.9h5M124.5 174.6h5"/>
<path d="M167.6 164.4h5.1M167.6 167h5.1M167.6 169.5h5.1M167.6 172.1h5.1M167.6 174.6h5.1M167.6 177.1h5.1M198.1 164.4h2.5M198.1 167h2.5M198.1 169.5h2.5M198.1 172.1h2.5M198.1 174.6h2.5M198.1 177.1h2.5"/>
<path d="M200.6 163.8h4.6v1.3h-4.6zM200.6 166.3h4.6v1.3h-4.6zM200.6 168.9h4.6v1.3h-4.6zM200.6 171.4h4.6v1.3h-4.6zM200.6 174h4.6v1.2h-4.6zM200.6 176.5h4.6v1.3h-4.6zM201.1 176.8l.3 .7 .3-.7 .2 .7 .3-.7 .2 .7 .3-.7 .2 .7 .3-.7 .2 .7 .3-.7M201.1 174.2l.3 .8 .3-.8 .2 .8 .3-.8 .2 .8 .3-.8 .2 .8 .3-.8 .2 .8 .3-.8M201.1 171.7l.3 .7 .3-.7 .2 .7 .3-.7 .2 .7 .3-.7 .2 .7 .3-.7 .2 .7 .3-.7M201.1 169.1l.3 .8 .3-.8 .2 .8 .3-.8 .2 .8 .3-.8 .2 .8 .3-.8 .2 .8 .3-.8M201.1 166.6l.3 .8 .3-.8 .2 .8 .3-.8 .2 .8 .3-.8 .2 .8 .3-.8 .2 .8 .3-.8M201.1 164.1l.3 .7 .3-.7 .2 .7 .3-.7 .2 .7 .3-.7 .2 .7 .3-.7 .2 .7 .3-.7"/>
<path d="M205.8 163.9h.6l.6 .5-.6 .6h-.6zM205.8 166.5h.6l.6 .5-.6 .5h-.6zM205.8 169h.6l.6 .5-.6 .5h-.6zM205.8 171.6h.6l.6 .5-.6 .5h-.6zM205.8 174.1h.6l.6 .5-.6 .5h-.6zM205.8 176.6h.6l.6 .5-.6 .6h-.6zM50.8 184.8v1.5M50.8 188.3v1.5M50.8 192.4v2.5M97.8 184.8l.6-.5h.5v1h-.5zM99.6 184.1h4.5v1.3h-4.5zM101.1 185.1l.2-.7 .3 .7 .3-.7 .2 .7 .3-.7 .2 .7 .3-.7 .2 .7 .3-.7 .2 .7"/>
<path d="M104.1 184.8h2.6M124.5 182.2h5M124.5 184.8h5"/>
</g>
<path d="M45.7 19.7h17.8v12.7h-17.8zM187.9 24.8h15.3v27.9h-15.3zM241.3 24.8h15.2v12.7h-15.2zM129.5 90.8h38.1v96.5h-38.1zM96.5 173.8v1.7M97.4 172.1v5M98.2 173.8v1.7M99.1 172.1v5" fill="none" stroke="#800000" stroke-width=".25"/>
<g fill="#800000" stroke="#800000" stroke-width=".21">
<path d="M229.8 42.1h2.6v.7h-2.6z"/>
<path d="M264.9 51.7h3.6v.8h-3.6z"/>
<path d="M264.9 53h3.6v.7h-3.6z"/>
<path d="M265.4 57.3h2.5v.8h-2.5z"/>
<path d="M34.3 37h2.6v.7h-2.6z"/>
<path d="M99.8 26.3h3.6v.8h-3.6z"/>
<path d="M99.8 27.6h3.6v.7h-3.6z"/>
<path d="M100.3 31.9h2.6v.8h-2.6z"/>
<path d="M134.4 31.1h.7v2.6h-.7z"/>
<path d="M149.7 39.6h.7v.8h-.7z"/>
<path d="M149.7 42.2h.7v.7h-.7z"/>
<path d="M149.7 44.7h.7v.8h-.7z"/>
<path d="M149.7 29.5h.7v.7h-.7z"/>
<path d="M149.7 26.9h.7v.8h-.7z"/>
<path d="M149.7 47.3h.7v.7h-.7z"/>
<path d="M141.9 59.8h.7v.7h-.7z"/>
<path d="M141.9 39.5h.7v.7h-.7z"/>
<path d="M49 186.3h3.6v.7h-3.6z"/>
<path d="M49 187.6h3.6v.7h-3.6z"/>
<path d="M49.6 194.4h2.5v.8h-2.5z"/>
<path d="M118.1 100.5h2.5v.7h-2.5z"/>
<path d="M239.5 97.4h3.6v.8h-3.6z"/>
<path d="M239.5 98.7h3.6v.7h-3.6z"/>
<path d="M249.7 97.4h3.5v.8h-3.5z"/>
<path d="M249.7 98.7h3.5v.7h-3.5z"/>
<path d="M250.2 108.1h2.5v.7h-2.5z"/>
<path d="M83.6 173.3h.7v2.6h-.7z"/>
<path d="M205.2 100.6h.6v.7h-.6z"/>
<path d="M205.2 103.1h.6v.8h-.6z"/>
<path d="M205.2 105.7h.6v.7h-.6z"/>
<path d="M205.2 115.8h.6v.8h-.6z"/>
<path d="M205.2 118.4h.6v.7h-.6z"/>
<path d="M205.2 176.8h.6v.7h-.6z"/>
<path d="M205.2 174.2h.6v.8h-.6z"/>
<path d="M205.2 171.7h.6v.7h-.6z"/>
<path d="M205.2 169.1h.6v.8h-.6z"/>
<path d="M205.2 166.6h.6v.8h-.6z"/>
<path d="M205.2 164.1h.6v.7h-.6z"/>
<path d="M205.2 153.9h.6v.8h-.6z"/>
<path d="M205.2 151.4h.6v.7h-.6z"/>
<path d="M205.2 148.8h.6v.8h-.6z"/>
<path d="M205.2 146.3h.6v.8h-.6z"/>
<path d="M205.2 141.2h.6v.8h-.6z"/>
<path d="M205.2 138.7h.6v.7h-.6z"/>
<path d="M205.2 131.1h.6v.7h-.6z"/>
<path d="M96.4 151.4h.6v.7h-.6z"/>
<path d="M96.4 153.9h.6v.8h-.6z"/>
<path d="M96.4 159h.6v.7h-.6z"/>
<path d="M96.4 161.5h.6v.8h-.6z"/>
<path d="M116.5 166.9h.7v.6h-.7z"/>
<path d="M98.9 184.4h.7v.7h-.7z"/>
</g>
<g fill="#800000" stroke="#800000" stroke-width=".21">
<path d="M268.5 20.9a.97 .97 0 0 1 1.5 .1 .97 .97 0 0 1-.5 1.4 .97 .97 0 0 1-1.3-.9h.4a.56 .56 0 0 1 .8-.6 .56 .56 0 0 1 .2 1 .56 .56 0 0 1-.9-.2l-.1-.2h-.4z" fill-rule="evenodd"/>
<path d="M265.9 46.3a.97 .97 0 0 1 1.6 .1 .97 .97 0 0 1-.5 1.4 .97 .97 0 0 1-1.3-.9h.4a.56 .56 0 0 1 .8-.6 .56 .56 0 0 1 .2 .9 .56 .56 0 0 1-1-.1v-.2h-.4z" fill-rule="evenodd"/>
<path d="M72.9 13.3a.96 .96 0 0 1 1.5 0 .96 .96 0 0 1-.4 1.5 .96 .96 0 0 1-1.3-.9h.4a.56 .56 0 0 1 .8-.5 .56 .56 0 0 1 .1 .9 .56 .56 0 0 1-.9-.2v-.2h-.4z" fill-rule="evenodd"/>
<path d="M24.7 37.7a.97 .97 0 0 1 1.5 0 .97 .97 0 0 1-.5 1.5 .97 .97 0 0 1-1.3-1h.4a.56 .56 0 0 1 .8-.5 .56 .56 0 0 1 .2 .9 .56 .56 0 0 1-.9-.2l-.1-.2h-.4z" fill-rule="evenodd"/>
<path d="M100.8 20.9a.96 .96 0 0 1 1.6 0 .96 .96 0 0 1-.5 1.5 .96 .96 0 0 1-1.3-.9h.4a.56 .56 0 0 1 .9-.5 .56 .56 0 0 1 .1 .9 .56 .56 0 0 1-.9-.2l-.1-.2h-.4z" fill-rule="evenodd"/>
<path d="M133.1 49.6a.97 .97 0 0 1 1.6 .1 .97 .97 0 0 1-.6 1.4 .97 .97 0 0 1-1.2-.9h.4a.56 .56 0 0 1 .8-.5 .56 .56 0 0 1 .1 .9 .56 .56 0 0 1-.9-.2v-.2h-.4z" fill-rule="evenodd"/>
<path d="M50.1 158a.97 .97 0 0 1 1.5 .1 .97 .97 0 0 1-.5 1.4 .97 .97 0 0 1-1.3-.9h.4a.56 .56 0 0 1 .8-.5 .56 .56 0 0 1 .2 .9 .56 .56 0 0 1-.9-.2l-.1-.2h-.4z" fill-rule="evenodd"/>
<path d="M250.7 86.9a.97 .97 0 0 1 1.5 .1 .97 .97 0 0 1-.5 1.4 .97 .97 0 0 1-1.2-.9h.4a.56 .56 0 0 1 .8-.5 .56 .56 0 0 1 .1 1 .56 .56 0 0 1-.9-.3v-.2h-.4z" fill-rule="evenodd"/>
</g>
<g fill="none" stroke="#008000" stroke-width=".21">
<path d="M73.7 17.2v7.6h-5.1M35.6 22.2h5.1M35.6 24.8h5.1M40.7 27.3h-15.3v7.6M40.7 29.9h-5.1v5M68.6 27.3h5.1M68.6 22.2h5.1M68.6 29.9h5.1M137.2 32.4h45.7M157.5 27.3h25.4M157.5 29.9h25.4M236.2 34.9h-5.1v5.1"/>
<path d="M261.6 34.9h7.6M261.6 32.4h7.6M269.2 24.8v2.5h-7.6M137.2 50.2h45.7M142.2 50.2v2.5M157.5 40h25.4M157.5 42.6h25.4M157.5 45.1h25.4M157.5 47.6h25.4M124.5 93.3h-5.1v5.1M172.7 93.3h78.7M241.3 93.3v2.6"/>
<path d="M251.4 90.8v5.1M172.7 103.5h25.4M172.7 118.7h25.4M172.7 106h25.4M172.7 101h25.4M172.7 116.2h25.4M241.3 101v2.5h10.1M251.4 101v5M172.7 131.4h25.4M172.7 139.1h25.4M104.1 151.8h20.4M104.1 154.3h20.4"/>
<path d="M104.1 159.4h20.4M172.7 151.8h25.4M172.7 154.3h25.4M172.7 141.6h25.4M172.7 146.7h25.4M172.7 149.2h25.4M50.8 161.9v5.1M50.8 177.1v7.7M86.4 174.6h5M104.1 174.6h20.4M104.1 161.9h20.4M172.7 174.6h25.4"/>
<path d="M172.7 167h25.4M172.7 164.4h25.4M172.7 177.1h25.4M172.7 172.1h25.4M172.7 169.5h25.4M50.8 189.8v2.6M50.8 182.2h73.7M106.7 184.8h17.8"/>
</g>
<g fill="#008000" stroke="#008000" stroke-width=".21">
<circle cx="73.7" cy="22.2" r=".51"/>
<circle cx="142.2" cy="50.2" r=".51"/>
<circle cx="241.3" cy="93.3" r=".51"/>
<circle cx="251.4" cy="93.3" r=".51"/>
<circle cx="142.2" cy="32.4" r=".51"/>
<circle cx="251.4" cy="103.5" r=".51"/>
<circle cx="50.8" cy="182.2" r=".51"/>
<circle cx="116.8" cy="174.6" r=".51"/>
</g>
<text font-size="7.2" fill="#800000" x="228.6" y="181">mbed-HDK</text>
<text font-size="3.6" fill="#800000" x="228.6" y="187.3">Wise-1530-v1.0</text>
<g font-size="3.1" fill="#800000">
<text x="228.6" y="192.4">11/01/2018</text>
<text x="228.6" y="197.5">2/2</text>
<text x="245.2" y="192.4">16:59</text>
</g>
<g font-size="2.5" fill="#505050">
<text x="70.1" y="12.3">+3.3V_TGT</text>
<text x="45.7" y="19.2">IC2</text>
<text x="98" y="20">+3.3V_TGT</text>
<text x="265.7" y="20">+3.3V_TGT</text>
<text x="45.7" y="34.9">MX25R3235FM1IH0</text>
<text x="16.3" y="41.5">+3.3V_TGT</text>
<text x="241.3" y="40">IC1</text>
<text x="241.3" y="42.6">ATECC608A</text>
<text x="263.1" y="45.4">+3.3V_TGT</text>
<text x="132.3" y="53.7" transform="rotate(-90 132.3 53.7)">+3.3V_TGT</text>
<text x="247.9" y="86">+3.3V_TGT</text>
<text x="47.3" y="157.1">+3.3V_TGT</text>
<text x="96.5" y="172.1">3</text>
<text x="96.5" y="169.5">BAT1</text>
<text x="97.9" y="172.1">0</text>
<text x="99.2" y="172.1">30</text>
</g>
<text font-size="2.5" fill="#800000" x="241.3" y="22.2">ATECC608A</text>
<g font-size="2.1" fill="#505050">
<text x="42.2" y="21.9">1</text>
<text x="48.1" y="23">CS</text>
<text x="57.3" y="23">VCC</text>
<text x="65.8" y="21.9">8</text>
<text x="42.2" y="27">3</text>
<text x="42.2" y="29.5">4</text>
<text x="42.2" y="24.4">2</text>
<text x="48.1" y="28.1">WP</text>
<text x="48.1" y="25.5">SO</text>
<text x="55" y="25.5">RESET</text>
<text x="57.4" y="28.1">SCK</text>
<text x="65.8" y="29.5">5</text>
<text x="65.8" y="27">6</text>
<text x="65.8" y="24.4">7</text>
<text x="183.3" y="27">10</text>
<text x="184.4" y="29.5">9</text>
<text x="190.3" y="28.1">10</text>
<text x="237.8" y="27">1</text>
<text x="237.8" y="29.5">2</text>
<text x="243.6" y="28.1">NC1</text>
<text x="250.3" y="28.1">VCC</text>
<text x="258.9" y="27">8</text>
<text x="258.9" y="29.5">7</text>
<text x="48.1" y="30.6">GND</text>
<text x="59.2" y="30.6">SI</text>
<text x="184.4" y="34.6">7</text>
<text x="184.4" y="32">8</text>
<text x="190.3" y="35.7">7</text>
<text x="190.3" y="33.2">8</text>
<text x="190.3" y="30.6">9</text>
<text x="237.8" y="34.6">4</text>
<text x="237.8" y="32">3</text>
<text x="243.6" y="35.7">GND</text>
<text x="243.6" y="30.6">NC2</text>
<text x="243.6" y="33.2">NC3</text>
<text x="250.2" y="35.7">SDA</text>
<text x="250.3" y="30.6">NC7</text>
<text x="250.6" y="33.2">SCL</text>
<text x="258.9" y="32">6</text>
<text x="258.9" y="34.6">5</text>
<text x="184.4" y="39.7">5</text>
<text x="184.4" y="37.1">6</text>
<text x="190.3" y="40.8">5</text>
<text x="190.3" y="38.2">6</text>
<text x="184.4" y="47.3">2</text>
<text x="184.4" y="44.7">3</text>
<text x="184.4" y="42.2">4</text>
<text x="190.3" y="45.9">3</text>
<text x="190.3" y="43.3">4</text>
<text x="184.4" y="49.8">1</text>
<text x="190.3" y="50.9">1</text>
<text x="190.3" y="48.4">2</text>
<text x="122.5" y="93">1*11</text>
<text x="131.9" y="94.1">GND</text>
<text x="161.4" y="94.1">VCC</text>
<text x="170" y="93">2*4</text>
<text x="152.9" y="101.7">I2S_CK_MCU</text>
<text x="170" y="100.6">8</text>
<text x="152.4" y="104.3">I2S_WS_MCU</text>
<text x="152.8" y="106.8">I2S_SD_MCU</text>
<text x="170" y="103.2">10</text>
<text x="170" y="105.7">12</text>
<text x="148.7" y="111.9">CB_NRESET_OUT</text>
<text x="170" y="110.8">16</text>
<text x="153" y="117">CB_PWR_ON</text>
<text x="156.4" y="119.5">UART_TX</text>
<text x="170" y="115.8">20</text>
<text x="170" y="118.4">22</text>
<text x="170" y="131.1">32</text>
<text x="156.3" y="132.2">UART_RX</text>
<text x="159.2" y="139.8">GPIO0</text>
<text x="159.2" y="142.4">GPIO1</text>
<text x="170" y="138.7">38</text>
<text x="170" y="141.2">40</text>
<text x="153.9" y="147.4">GPIO_3_WL</text>
<text x="153.9" y="150">GPIO_4_WL</text>
<text x="170" y="146.3">44</text>
<text x="170" y="148.9">46</text>
<text x="124.9" y="151.4">47</text>
<text x="124.9" y="153.9">49</text>
<text x="131.9" y="152.5">ADC0</text>
<text x="131.9" y="155.1">ADC1</text>
<text x="153.9" y="152.5">GPIO_5_WL</text>
<text x="153.9" y="155.1">GPIO_6_WL</text>
<text x="170" y="151.4">48</text>
<text x="170" y="153.9">50</text>
<text x="124.9" y="159">53</text>
<text x="124.9" y="161.6">55</text>
<text x="131.9" y="160.1">ADC2</text>
<text x="131.9" y="162.7">ADC3</text>
<text x="156.9" y="165.2">I2C_SDA</text>
<text x="157.3" y="167.8">I2C_SCL</text>
<text x="170" y="164.1">58</text>
<text x="170" y="166.6">60</text>
<text x="155.8" y="170.3">SPI_MOSI</text>
<text x="155.8" y="172.8">SPI_MISO</text>
<text x="170" y="169.2">62</text>
<text x="170" y="171.7">64</text>
<text x="124.9" y="174.3">65</text>
<text x="131.9" y="175.4">VBAT</text>
<text x="155.9" y="177.9">SPI_NCS0</text>
<text x="157.4" y="175.4">SPI_CLK</text>
<text x="170" y="174.3">66</text>
<text x="170" y="176.8">68</text>
<text x="124.9" y="181.9">71</text>
<text x="124.9" y="184.4">73</text>
<text x="131.9" y="183">NRESET</text>
<text x="131.9" y="185.5">NWAKEUP</text>
</g>
</svg>
